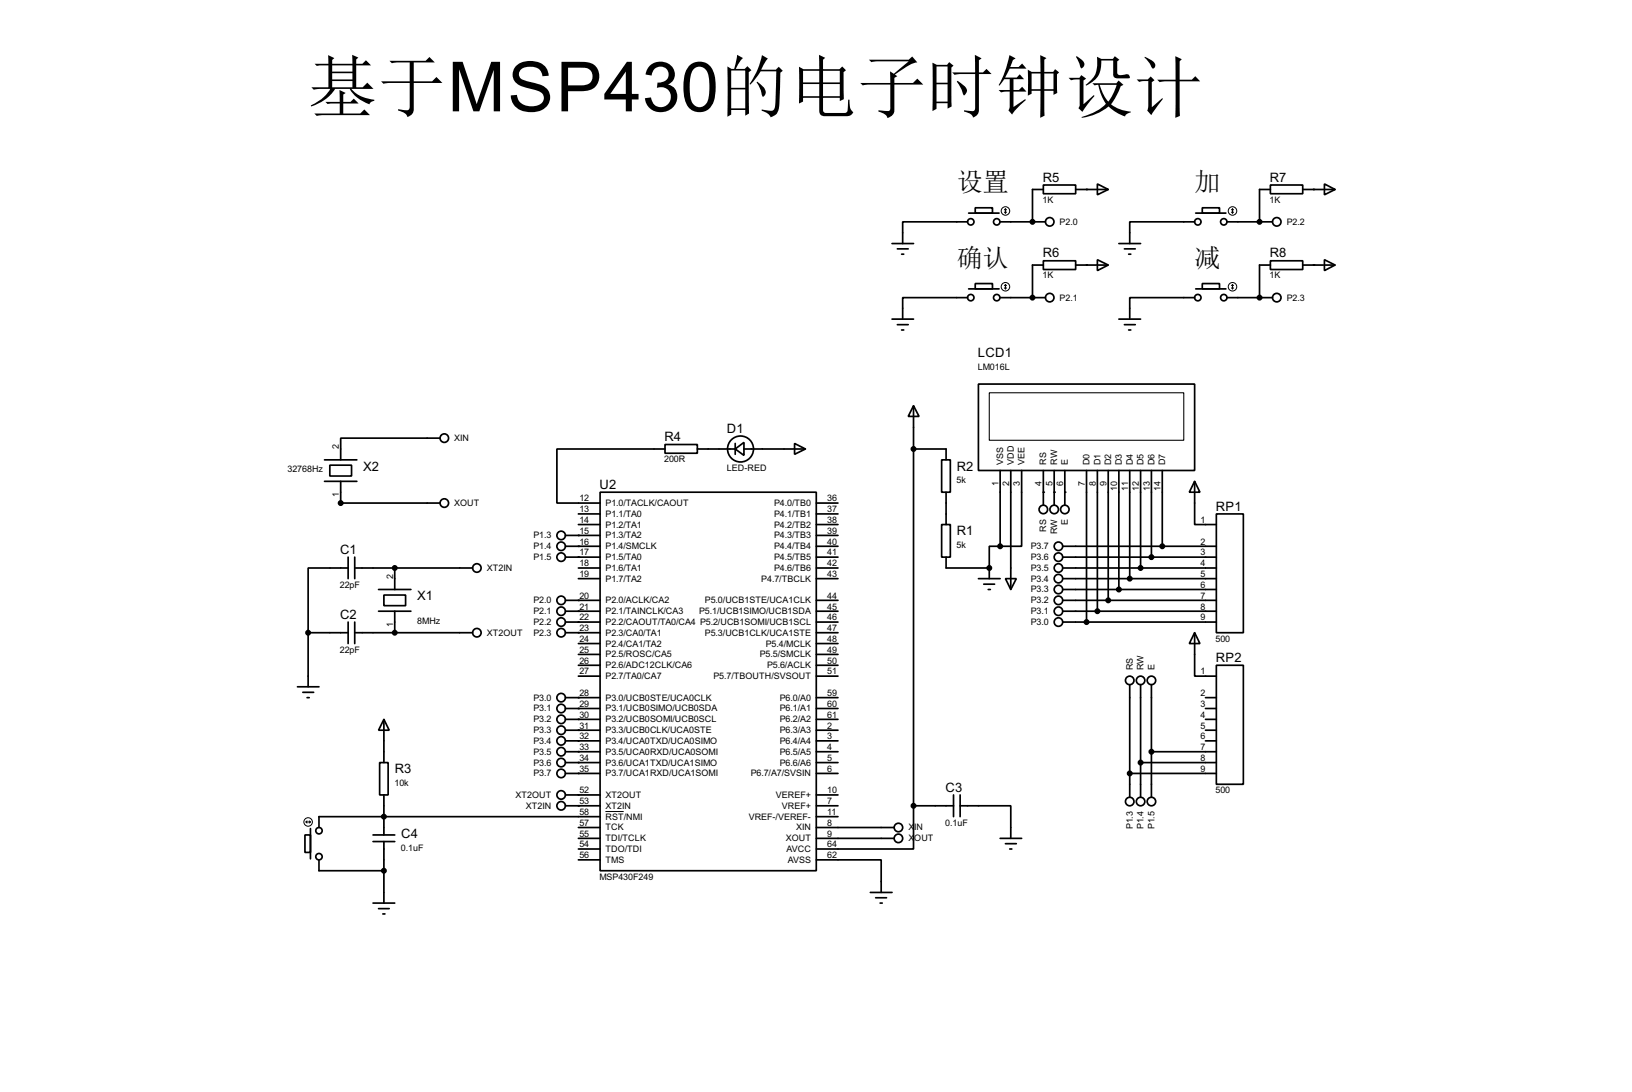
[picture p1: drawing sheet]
<svg xmlns="http://www.w3.org/2000/svg" width="383mm" height="256mm" viewBox="0 0 383 256" stroke-linecap="round" stroke-linejoin="round" font-family="sans-serif">
<g fill="none" stroke="#000" stroke-width=".4">
<path d="M209.6 57.2h5.1M210.9 58.5h2.5M211.9 59.7h.5M227.4 52.1h-15.3v5.1M227.6 50.1h7.2M229.2 48.8h4v1.3h-4zM235 52.1h10.7M245.2 43.5h7.6v2h-7.6zM245.2 44.5h-2.6v7.6M252.8 44.5h7.6M257.9 43.2l2.5 1.3-2.5 1.3zM262.9 57.2h5.1"/>
<path d="M264.2 58.5h2.6M265.2 59.7h.5M280.7 52.1h-15.2v5.1M281 50.1h7.1M282.5 48.8h4.1v1.3h-4.1zM288.3 52.1h10.7M298.5 43.5h7.6v2h-7.6zM298.5 44.5h-2.5v7.6M306.1 44.5h7.6M311.2 43.2l2.5 1.3-2.5 1.3zM209.6 75h5.1M210.9 76.3h2.5"/>
<path d="M211.9 77.5h.5M227.4 69.9h-15.3v5.1M227.6 67.9h7.2M229.2 66.6h4v1.3h-4zM235 69.9h10.7M245.2 61.3h7.6v2h-7.6zM245.2 62.3h-2.6v7.6M252.8 62.3h7.6M257.9 61l2.5 1.3-2.5 1.3zM262.9 75h5.1M264.2 76.3h2.6M265.2 77.5h.5"/>
<path d="M280.7 69.9h-15.2v5.1M281 67.9h7.1M282.5 66.6h4.1v1.3h-4.1zM288.3 69.9h10.7M298.5 61.3h7.6v2h-7.6zM298.5 62.3h-2.5v7.6M306.1 62.3h7.6M311.2 61l2.5 1.3-2.5 1.3zM214.7 95.3l1.3 2.5h-2.6zM214.7 95.3v94M229.9 90.2h50.8v20.3h-50.8zM76.3 113.1h7.6"/>
<path d="M76.3 108h7.6M77.5 109.3h5.1v2.5h-5.1zM80.1 113.1v5.1h23.3M103.4 102.9h-23.3v5.1M141 115.6h50.8v88.9h-50.8zM156.3 104.4h7.6v2.1h-7.6zM156.3 105.5h-25.4v12.7h10.1M163.9 105.5h8.9M172.8 105.5l2-1.6v3.1zM172.8 104.2v2.5M174.8 105.5h14.5M186.7 104.2l2.6 1.3-2.6 1.2z"/>
<path d="M191.8 118.2h5.1M214.7 105.5h7.6v2.5M221.3 108h2v7.6h-2zM222.3 115.6v7.6M235 110.5v17.8M237.5 110.5v28M240.1 110.5v17.8h-5.1M245.2 110.5v8.2M247.7 110.5v8.2M250.2 110.5v8.2M255.3 110.5v35.6M257.9 110.5v33.1"/>
<path d="M260.4 110.5v30.5M262.9 110.5v28M265.5 110.5v25.4M268 110.5v22.9M270.6 110.5v20.4M273.1 110.5v17.8M280.7 113.1l1.3 2.5h-2.5zM280.7 113.1v10.1h5.1M81.8 133.4h-9.4v15.2M81.8 130.9v5M83.4 133.4h27.7M83.4 130.9v5"/>
<path d="M89 138.5h7.6M90.2 139.8h5.1v2.5h-5.1zM92.8 133.4v5.1M132.9 128.3h8.1M132.9 130.9h8.1M132.9 125.8h8.1M135.9 133.4h5.1M135.9 135.9h5.1M135.9 123.2h5.1M135.9 120.7h5.1M191.8 133.4h5.1M191.8 128.3h5.1"/>
<path d="M191.8 130.9h5.1M191.8 135.9h5.1M191.8 123.2h5.1M191.8 125.8h5.1M191.8 120.7h5.1M221.3 123.2h2v7.7h-2zM222.3 130.9v2.5h10.2M229.9 135.9h5.1M231.2 137.2h2.5M232.2 138.5h.5M232.5 133.4v2.5M235 128.3h-2.5v5.1"/>
<path d="M236.3 135.9h2.5l-1.3 2.6zM249.7 133.4h36.1M249.7 128.3h36.1M249.7 130.9h36.1M249.7 135.9h36.1M249.7 138.5h36.1M285.8 120.7h6.4v27.9h-6.4zM72.4 148.6h9.4M72.4 148.6v12.7M81.8 146.1v5.1M83.4 148.6h27.7M83.4 146.1v5.1"/>
<path d="M89 143.6h7.6M92.8 143.6v5M132.9 148.6h8.1M132.9 141h8.1M132.9 143.6h8.1M132.9 146.1h8.1M135.9 158.8h5.1M135.9 153.7h5.1M135.9 151.2h5.1M135.9 156.3h5.1M191.8 148.6h5.1M191.8 141h5.1"/>
<path d="M191.8 143.6h5.1M191.8 146.1h5.1M191.8 158.8h5.1M191.8 153.7h5.1M191.8 151.2h5.1M191.8 156.3h5.1M249.7 141h36.1M249.7 143.6h36.1M249.7 146.1h36.1M280.7 148.6l1.3 2.6h-2.5zM280.7 148.6v10.2h5.1M285.8 156.3h6.4v27.9h-6.4z"/>
<path d="M69.9 161.3h5.1M71.2 162.6h2.5M72.2 163.9h.5M89.2 179.1h2v7.6h-2zM90.2 169l1.3 2.5h-2.5zM90.2 169v10.1M132.9 176.6h8.1M132.9 179.1h8.1M132.9 163.9h8.1M132.9 166.4h8.1M132.9 169h8.1M132.9 171.5h8.1"/>
<path d="M132.9 174h8.1M191.8 176.6h5.1M191.8 179.1h5.1M191.8 163.9h5.1M191.8 166.4h5.1M191.8 169h5.1M191.8 171.5h5.1M191.8 174h5.1M265.5 160.8v26.5M268 160.8v26.5M268 179.1h17.8M270.6 160.8v26.5"/>
<path d="M270.6 176.6h15.2M283.3 163.9h2.5M283.3 166.4h2.5M283.3 169h2.5M283.3 171.5h2.5M283.3 174h2.5M71.7 196.1h1.3v4.1h-1.3zM73 194.6v7.1M87.7 196.1h5.1M87.7 197.7h5.1M90.2 186.7v9.4M90.2 197.7v14.4"/>
<path d="M132.9 181.7h8.1M132.9 189.3h8.1M132.9 186.7h8.1M135.9 194.4h5.1M135.9 196.9h5.1M135.9 199.4h5.1M141 191.8h-66v2.6M191.8 191.8h5.1M191.8 181.7h5.1M191.8 189.3h5.1M191.8 194.4h18.3M191.8 196.9h18.3"/>
<path d="M191.8 186.7h5.1M214.7 189.3v10.1h-22.9M214.7 189.3h9.4M224.1 186.7v5.1M225.6 189.3h11.9v7.6M225.6 186.7v5.1M235 196.9h5.1M236.3 198.2h2.5M237.3 199.4h.5M265.5 181.7h20.3M75 202v2.5h15.2M87.7 212.1h5.1"/>
<path d="M89 213.4h2.5M90 214.7h.5M135.9 202h5.1M191.8 202h15.3v7.6M204.5 209.6h5.1M205.8 210.9h2.5M206.8 212.1h.5"/>
<circle cx="228.1" cy="52.1" r=".75"/>
<circle cx="234.2" cy="52.1" r=".75"/>
<circle cx="246.6" cy="52.1" r="1"/>
<circle cx="281.4" cy="52.1" r=".75"/>
<circle cx="287.5" cy="52.1" r=".75"/>
<circle cx="300" cy="52.1" r="1"/>
<circle cx="228.1" cy="69.9" r=".75"/>
<circle cx="234.2" cy="69.9" r=".75"/>
<circle cx="246.6" cy="69.9" r="1"/>
<circle cx="281.4" cy="69.9" r=".75"/>
<circle cx="287.5" cy="69.9" r=".75"/>
<circle cx="300" cy="69.9" r="1"/>
<circle cx="104.4" cy="102.9" r="1"/>
<circle cx="104.4" cy="118.2" r="1"/>
<circle cx="174" cy="105.5" r="3.1"/>
<circle cx="245.1" cy="119.7" r="1"/>
<circle cx="247.7" cy="119.7" r="1"/>
<circle cx="250.2" cy="119.7" r="1"/>
<circle cx="112" cy="133.4" r="1"/>
<circle cx="131.8" cy="128.3" r="1"/>
<circle cx="131.8" cy="130.9" r="1"/>
<circle cx="131.8" cy="125.8" r="1"/>
<circle cx="248.7" cy="130.9" r="1"/>
<circle cx="248.7" cy="128.3" r="1"/>
<circle cx="248.7" cy="133.4" r="1"/>
<circle cx="248.7" cy="138.5" r="1"/>
<circle cx="248.7" cy="135.9" r="1"/>
<circle cx="112" cy="148.6" r="1"/>
<circle cx="131.8" cy="141" r="1"/>
<circle cx="131.8" cy="143.6" r="1"/>
<circle cx="131.8" cy="146.1" r="1"/>
<circle cx="131.8" cy="148.6" r="1"/>
<circle cx="248.7" cy="143.6" r="1"/>
<circle cx="248.7" cy="141" r="1"/>
<circle cx="248.7" cy="146.1" r="1"/>
<circle cx="265.4" cy="159.8" r="1"/>
<circle cx="268" cy="159.8" r="1"/>
<circle cx="270.5" cy="159.8" r="1"/>
<circle cx="131.8" cy="163.9" r="1"/>
<circle cx="131.8" cy="179.1" r="1"/>
<circle cx="131.8" cy="171.5" r="1"/>
<circle cx="131.8" cy="174" r="1"/>
<circle cx="131.8" cy="166.4" r="1"/>
<circle cx="131.8" cy="169" r="1"/>
<circle cx="131.8" cy="176.6" r="1"/>
<circle cx="74.9" cy="195.1" r=".75"/>
<circle cx="131.8" cy="189.3" r="1"/>
<circle cx="131.8" cy="181.7" r="1"/>
<circle cx="131.8" cy="186.7" r="1"/>
<circle cx="211.1" cy="194.4" r="1"/>
<circle cx="211.1" cy="196.9" r="1"/>
<circle cx="265.4" cy="188.3" r="1"/>
<circle cx="268" cy="188.3" r="1"/>
<circle cx="270.5" cy="188.3" r="1"/>
<circle cx="74.9" cy="201.2" r=".75"/>
</g>
<g fill="#000">
<circle cx="242.6" cy="52.1" r=".2"/>
<circle cx="255.3" cy="44.5" r=".2"/>
<circle cx="296" cy="52.1" r=".2"/>
<circle cx="308.7" cy="44.5" r=".2"/>
<circle cx="242.6" cy="69.9" r=".2"/>
<circle cx="255.3" cy="62.3" r=".2"/>
<circle cx="296" cy="69.9" r=".2"/>
<circle cx="308.7" cy="62.3" r=".2"/>
<circle cx="245.2" cy="115.6" r=".2"/>
<circle cx="247.7" cy="115.6" r=".2"/>
<circle cx="250.2" cy="115.6" r=".2"/>
<circle cx="135.9" cy="130.9" r=".2"/>
<circle cx="135.9" cy="125.8" r=".2"/>
<circle cx="135.9" cy="128.3" r=".2"/>
<circle cx="232.5" cy="133.4" r=".2"/>
<circle cx="135.9" cy="143.6" r=".2"/>
<circle cx="135.9" cy="141" r=".2"/>
<circle cx="135.9" cy="146.1" r=".2"/>
<circle cx="135.9" cy="148.6" r=".2"/>
<circle cx="135.9" cy="171.5" r=".2"/>
<circle cx="135.9" cy="169" r=".2"/>
<circle cx="135.9" cy="176.6" r=".2"/>
<circle cx="135.9" cy="166.4" r=".2"/>
<circle cx="135.9" cy="179.1" r=".2"/>
<circle cx="135.9" cy="174" r=".2"/>
<circle cx="135.9" cy="163.9" r=".2"/>
<circle cx="90.2" cy="191.8" r=".2"/>
<circle cx="135.9" cy="181.7" r=".2"/>
<circle cx="135.9" cy="189.3" r=".2"/>
<circle cx="135.9" cy="186.7" r=".2"/>
</g>
<g fill="#000" stroke="#000" stroke-width=".4">
<circle cx="242.6" cy="52.1" r=".5"/>
<circle cx="295.9" cy="52.1" r=".5"/>
<circle cx="242.6" cy="69.9" r=".5"/>
<circle cx="295.9" cy="69.9" r=".5"/>
<circle cx="80" cy="118.2" r=".5"/>
<circle cx="214.6" cy="105.5" r=".5"/>
<circle cx="92.7" cy="133.4" r=".5"/>
<circle cx="232.4" cy="133.4" r=".5"/>
<circle cx="235" cy="128.3" r=".5"/>
<circle cx="262.9" cy="138.5" r=".5"/>
<circle cx="265.4" cy="135.9" r=".5"/>
<circle cx="268" cy="133.4" r=".5"/>
<circle cx="270.5" cy="130.9" r=".5"/>
<circle cx="273.1" cy="128.3" r=".5"/>
<circle cx="72.4" cy="148.6" r=".5"/>
<circle cx="92.7" cy="148.6" r=".5"/>
<circle cx="255.3" cy="146.1" r=".5"/>
<circle cx="257.8" cy="143.6" r=".5"/>
<circle cx="260.4" cy="141" r=".5"/>
<circle cx="268" cy="179.1" r=".5"/>
<circle cx="270.5" cy="176.6" r=".5"/>
<circle cx="90.2" cy="191.8" r=".5"/>
<circle cx="214.6" cy="189.3" r=".5"/>
<circle cx="265.4" cy="181.7" r=".5"/>
<circle cx="90.2" cy="204.5" r=".5"/>
</g>
<g fill="none" stroke="#000" stroke-width=".23">
<path d="M236 49.8l.3 .3M236.3 49.1v1M236.3 49.1l-.3 .2M236.3 49.1l.2 .2M236.5 49.8l-.2 .3M289.4 49.8l.2 .3M289.6 49.1v1M289.6 49.1l-.2 .2M289.6 49.1l.3 .2M289.9 49.8l-.3 .3M236 67.6l.3 .3M236.3 66.9v1"/>
<path d="M236.3 66.9l-.3 .2M236.3 66.9l.2 .2M236.5 67.6l-.2 .3M289.4 67.6l.2 .3M289.6 66.9v1M289.6 66.9l-.2 .2M289.6 66.9l.3 .2M289.9 67.6l-.3 .3M71.9 193.1h1.1M71.9 193.1l.3 .2M72.2 192.8l-.3 .3M72.7 192.8l.3 .3"/>
<path d="M73 193.1l-.3 .2M142.3 190.6h4.3"/>
<circle cx="236.2" cy="49.6" r="1"/>
<circle cx="289.6" cy="49.6" r="1"/>
<circle cx="236.2" cy="67.4" r="1"/>
<circle cx="289.6" cy="67.4" r="1"/>
<circle cx="72.4" cy="193.1" r="1"/>
</g>
<path d="M232.5 92.3h45.7v11.1h-45.7z" fill="none" stroke="#000" stroke-width=".25"/>
<text font-size="16.3" x="72.4" y="26.1">基于MSP430的电子时钟设计</text>
<g font-size="6.1">
<text x="224.8" y="44.9">设置</text>
<text x="280.7" y="44.9">加</text>
<text x="224.8" y="62.7">确认</text>
<text x="280.7" y="62.7">减</text>
</g>
<g font-size="3.4">
<text x="245" y="42.7">R5</text>
<text x="298.4" y="42.7">R7</text>
<text x="245" y="60.5">R6</text>
<text x="298.4" y="60.5">R8</text>
<text x="229.8" y="83.9">LCD1</text>
<text x="170.8" y="101.6">D1</text>
<text x="156.1" y="103.6">R4</text>
<text x="85.4" y="110.6">X2</text>
<text x="224.8" y="110.6">R2</text>
<text x="140.9" y="114.8">U2</text>
<text x="285.7" y="119.9">RP1</text>
<text x="224.8" y="125.8">R1</text>
<text x="79.9" y="130.1">C1</text>
<text x="98.1" y="141">X1</text>
<text x="79.9" y="145.3">C2</text>
<text x="285.7" y="155.5">RP2</text>
<text x="92.8" y="181.7">R3</text>
<text x="222.2" y="185.9">C3</text>
<text x="94.3" y="196.9">C4</text>
</g>
<g font-size="2.4">
<text x="245" y="47.6">1K</text>
<text x="298.3" y="47.6">1K</text>
<text x="249" y="52.8">P2.0</text>
<text x="302.3" y="52.8">P2.2</text>
<text x="245" y="65.4">1K</text>
<text x="298.3" y="65.4">1K</text>
<text x="249" y="70.6">P2.1</text>
<text x="302.3" y="70.6">P2.3</text>
<text x="229.7" y="86.8">LM016L</text>
<text x="79.6" y="105.5" transform="rotate(-90 79.6 105.5)">2</text>
<text x="106.7" y="103.6">XIN</text>
<text x="67.6" y="111">32768Hz</text>
<text x="156.1" y="108.6">200R</text>
<text x="170.8" y="110.6">LED-RED</text>
<text x="224.8" y="113.5">5k</text>
<text x="235.7" y="109.2" transform="rotate(-90 235.7 109.2)">VSS</text>
<text x="238.2" y="109.2" transform="rotate(-90 238.2 109.2)">VDD</text>
<text x="240.8" y="109.2" transform="rotate(-90 240.8 109.2)">VEE</text>
<text x="245.9" y="109.2" transform="rotate(-90 245.9 109.2)">RS</text>
<text x="248.4" y="109.2" transform="rotate(-90 248.4 109.2)">RW</text>
<text x="250.9" y="109.2" transform="rotate(-90 250.9 109.2)">E</text>
<text x="256" y="109.2" transform="rotate(-90 256 109.2)">D0</text>
<text x="258.6" y="109.2" transform="rotate(-90 258.6 109.2)">D1</text>
<text x="261.1" y="109.2" transform="rotate(-90 261.1 109.2)">D2</text>
<text x="263.6" y="109.2" transform="rotate(-90 263.6 109.2)">D3</text>
<text x="266.2" y="109.2" transform="rotate(-90 266.2 109.2)">D4</text>
<text x="268.7" y="109.2" transform="rotate(-90 268.7 109.2)">D5</text>
<text x="271.3" y="109.2" transform="rotate(-90 271.3 109.2)">D6</text>
<text x="273.8" y="109.2" transform="rotate(-90 273.8 109.2)">D7</text>
<text x="79.6" y="116.8" transform="rotate(-90 79.6 116.8)">1</text>
<text x="106.7" y="118.9">XOUT</text>
<text x="136.2" y="117.8">12</text>
<text x="142.3" y="118.9">P1.0/TACLK/CAOUT</text>
<text x="181.9" y="118.9">P4.0/TB0</text>
<text x="194.4" y="117.8">36</text>
<text x="234.6" y="114.2" transform="rotate(-90 234.6 114.2)">1</text>
<text x="237.1" y="114.2" transform="rotate(-90 237.1 114.2)">2</text>
<text x="239.7" y="114.2" transform="rotate(-90 239.7 114.2)">3</text>
<text x="244.8" y="114.2" transform="rotate(-90 244.8 114.2)">4</text>
<text x="247.3" y="114.2" transform="rotate(-90 247.3 114.2)">5</text>
<text x="249.8" y="114.2" transform="rotate(-90 249.8 114.2)">6</text>
<text x="254.9" y="114.2" transform="rotate(-90 254.9 114.2)">7</text>
<text x="257.5" y="114.2" transform="rotate(-90 257.5 114.2)">8</text>
<text x="260" y="114.2" transform="rotate(-90 260 114.2)">9</text>
<text x="262.5" y="115.4" transform="rotate(-90 262.5 115.4)">10</text>
<text x="265.1" y="115.2" transform="rotate(-90 265.1 115.2)">11</text>
<text x="267.6" y="115.4" transform="rotate(-90 267.6 115.4)">12</text>
<text x="270.2" y="115.4" transform="rotate(-90 270.2 115.4)">13</text>
<text x="272.7" y="115.3" transform="rotate(-90 272.7 115.3)">14</text>
<text x="136.2" y="122.8">14</text>
<text x="136.2" y="120.3">13</text>
<text x="136.2" y="125.4">15</text>
<text x="142.3" y="123.9">P1.2/TA1</text>
<text x="142.3" y="121.4">P1.1/TA0</text>
<text x="181.9" y="123.9">P4.2/TB2</text>
<text x="181.9" y="121.4">P4.1/TB1</text>
<text x="194.4" y="125.4">39</text>
<text x="194.4" y="122.8">38</text>
<text x="194.4" y="120.3">37</text>
<text x="245.9" y="124.9" transform="rotate(-90 245.9 124.9)">RS</text>
<text x="248.4" y="125.5" transform="rotate(-90 248.4 125.5)">RW</text>
<text x="250.9" y="123.3" transform="rotate(-90 250.9 123.3)">E</text>
<text x="282.1" y="122.8">1</text>
<text x="125.3" y="126.5">P1.3</text>
<text x="125.3" y="129">P1.4</text>
<text x="125.3" y="131.6">P1.5</text>
<text x="136.2" y="127.9">16</text>
<text x="136.2" y="130.5">17</text>
<text x="142.3" y="126.5">P1.3/TA2</text>
<text x="142.3" y="129">P1.4/SMCLK</text>
<text x="142.3" y="131.6">P1.5/TA0</text>
<text x="181.9" y="131.6">P4.5/TB5</text>
<text x="181.9" y="129">P4.4/TB4</text>
<text x="181.9" y="126.5">P4.3/TB3</text>
<text x="194.4" y="130.5">41</text>
<text x="194.4" y="127.9">40</text>
<text x="224.8" y="128.8">5k</text>
<text x="242.2" y="131.6">P3.6</text>
<text x="242.2" y="129">P3.7</text>
<text x="282.1" y="127.9">2</text>
<text x="282.1" y="130.5">3</text>
<text x="92.4" y="135.9" transform="rotate(-90 92.4 135.9)">2</text>
<text x="114.4" y="134.1">XT2IN</text>
<text x="136.2" y="135.5">19</text>
<text x="136.2" y="133">18</text>
<text x="142.3" y="136.6">P1.7/TA2</text>
<text x="142.3" y="134.1">P1.6/TA1</text>
<text x="178.9" y="136.6">P4.7/TBCLK</text>
<text x="181.9" y="134.1">P4.6/TB6</text>
<text x="194.4" y="133">42</text>
<text x="194.4" y="135.5">43</text>
<text x="242.2" y="134.1">P3.5</text>
<text x="242.2" y="136.6">P3.4</text>
<text x="282.1" y="133">4</text>
<text x="282.1" y="135.5">5</text>
<text x="79.9" y="138">22pF</text>
<text x="125.3" y="141.7">P2.0</text>
<text x="136.2" y="143.2">21</text>
<text x="136.2" y="140.6">20</text>
<text x="142.3" y="141.7">P2.0/ACLK/CA2</text>
<text x="165.6" y="141.7">P5.0/UCB1STE/UCA1CLK</text>
<text x="194.4" y="140.6">44</text>
<text x="194.4" y="143.2">45</text>
<text x="242.2" y="139.2">P3.3</text>
<text x="242.2" y="141.7">P3.2</text>
<text x="282.1" y="138.1">6</text>
<text x="282.1" y="140.6">7</text>
<text x="282.1" y="143.2">8</text>
<text x="92.4" y="147.3" transform="rotate(-90 92.4 147.3)">1</text>
<text x="98" y="146.5">8MHz</text>
<text x="114.4" y="149.3">XT2OUT</text>
<text x="125.3" y="144.3">P2.1</text>
<text x="125.3" y="146.8">P2.2</text>
<text x="125.3" y="149.3">P2.3</text>
<text x="136.2" y="148.2">23</text>
<text x="136.2" y="145.7">22</text>
<text x="142.3" y="149.3">P2.3/CA0/TA1</text>
<text x="142.3" y="146.8">P2.2/CAOUT/TA0/CA4 P5.2/UCB1SOMI/UCB1SCL</text>
<text x="142.3" y="144.3">P2.1/TAINCLK/CA3</text>
<text x="164.3" y="144.3">P5.1/UCB1SIMO/UCB1SDA</text>
<text x="165.6" y="149.3">P5.3/UCB1CLK/UCA1STE</text>
<text x="194.4" y="145.7">46</text>
<text x="194.4" y="148.2">47</text>
<text x="242.2" y="144.3">P3.1</text>
<text x="242.2" y="146.8">P3.0</text>
<text x="282.1" y="145.7">9</text>
<text x="79.9" y="153.3">22pF</text>
<text x="136.2" y="153.3">25</text>
<text x="136.2" y="150.8">24</text>
<text x="136.2" y="155.9">26</text>
<text x="142.3" y="154.4">P2.5/ROSC/CA5</text>
<text x="142.3" y="151.9">P2.4/CA1/TA2</text>
<text x="178.5" y="154.4">P5.5/SMCLK</text>
<text x="179.9" y="151.9">P5.4/MCLK</text>
<text x="194.4" y="150.8">48</text>
<text x="194.4" y="153.3">49</text>
<text x="194.4" y="155.9">50</text>
<text x="285.6" y="150.7">500</text>
<text x="136.2" y="158.4">27</text>
<text x="142.3" y="157">P2.6/ADC12CLK/CA6</text>
<text x="142.3" y="159.5">P2.7/TA0/CA7</text>
<text x="167.6" y="159.5">P5.7/TBOUTH/SVSOUT</text>
<text x="180.2" y="157">P5.6/ACLK</text>
<text x="194.4" y="158.4">51</text>
<text x="266.2" y="157.5" transform="rotate(-90 266.2 157.5)">RS</text>
<text x="268.7" y="157.5" transform="rotate(-90 268.7 157.5)">RW</text>
<text x="271.3" y="157.5" transform="rotate(-90 271.3 157.5)">E</text>
<text x="282.1" y="158.4">1</text>
<text x="125.3" y="167.1">P3.1</text>
<text x="125.3" y="164.6">P3.0</text>
<text x="136.2" y="163.5">28</text>
<text x="136.2" y="166">29</text>
<text x="142.3" y="164.6">P3.0/UCB0STE/UCA0CLK</text>
<text x="142.3" y="167.1">P3.1/UCB0SIMO/UCB0SDA</text>
<text x="183.2" y="164.6">P6.0/A0</text>
<text x="183.2" y="167.1">P6.1/A1</text>
<text x="194.4" y="163.5">59</text>
<text x="194.4" y="166">60</text>
<text x="282.1" y="163.5">2</text>
<text x="282.1" y="166">3</text>
<text x="125.3" y="172.2">P3.3</text>
<text x="125.3" y="169.7">P3.2</text>
<text x="136.2" y="168.6">30</text>
<text x="136.2" y="171.1">31</text>
<text x="136.2" y="173.6">32</text>
<text x="142.3" y="169.7">P3.2/UCB0SOMI/UCB0SCL</text>
<text x="142.3" y="172.2">P3.3/UCB0CLK/UCA0STE</text>
<text x="183.2" y="169.7">P6.2/A2</text>
<text x="183.2" y="172.2">P6.3/A3</text>
<text x="194.4" y="168.6">61</text>
<text x="194.4" y="171.1">2</text>
<text x="194.4" y="173.6">3</text>
<text x="282.1" y="168.6">4</text>
<text x="282.1" y="171.1">5</text>
<text x="282.1" y="173.6">6</text>
<text x="125.3" y="177.3">P3.5</text>
<text x="125.3" y="174.7">P3.4</text>
<text x="125.3" y="179.8">P3.6</text>
<text x="136.2" y="176.2">33</text>
<text x="136.2" y="178.7">34</text>
<text x="142.3" y="174.7">P3.4/UCA0TXD/UCA0SIMO</text>
<text x="142.3" y="177.3">P3.5/UCA0RXD/UCA0SOMI</text>
<text x="142.3" y="179.8">P3.6/UCA1TXD/UCA1SIMO</text>
<text x="183.2" y="174.7">P6.4/A4</text>
<text x="183.2" y="177.3">P6.5/A5</text>
<text x="183.2" y="179.8">P6.6/A6</text>
<text x="194.4" y="176.2">4</text>
<text x="194.4" y="178.7">5</text>
<text x="282.1" y="176.2">7</text>
<text x="282.1" y="178.7">8</text>
<text x="92.7" y="184.6">10k</text>
<text x="125.3" y="182.4">P3.7</text>
<text x="136.2" y="181.3">35</text>
<text x="142.3" y="182.4">P3.7/UCA1RXD/UCA1SOMI</text>
<text x="176.4" y="182.4">P6.7/A7/SVSIN</text>
<text x="194.4" y="181.3">6</text>
<text x="282.1" y="181.3">9</text>
<text x="121.1" y="187.4">XT2OUT</text>
<text x="123.6" y="190">XT2IN</text>
<text x="136.2" y="186.3">52</text>
<text x="136.2" y="188.9">53</text>
<text x="136.2" y="191.4">58</text>
<text x="142.3" y="187.4">XT2OUT</text>
<text x="142.3" y="190">XT2IN</text>
<text x="182.3" y="187.4">VEREF+</text>
<text x="183.7" y="190">VREF+</text>
<text x="194.4" y="186.3">10</text>
<text x="194.4" y="188.9">7</text>
<text x="194.4" y="191.4">11</text>
<text x="285.6" y="186.3">500</text>
<text x="136.2" y="194">57</text>
<text x="136.2" y="196.5">55</text>
<text x="142.3" y="192.5">RST/NMI</text>
<text x="142.3" y="195.1">TCK</text>
<text x="142.3" y="197.6">TDI/TCLK</text>
<text x="175.9" y="192.5">VREF-/VEREF-</text>
<text x="184.6" y="197.6">XOUT</text>
<text x="187.1" y="195.1">XIN</text>
<text x="194.4" y="194">8</text>
<text x="194.4" y="196.5">9</text>
<text x="213.4" y="195.1">X</text>
<text x="213.4" y="197.6">X</text>
<text x="214.8" y="195.1">IN</text>
<text x="214.8" y="197.6">OUT</text>
<text x="222.1" y="193.9">0.1uF</text>
<text x="266.2" y="194.8" transform="rotate(-90 266.2 194.8)">P1.3</text>
<text x="268.7" y="194.8" transform="rotate(-90 268.7 194.8)">P1.4</text>
<text x="271.3" y="194.8" transform="rotate(-90 271.3 194.8)">P1.5</text>
<text x="94.2" y="199.9">0.1uF</text>
<text x="136.2" y="201.6">56</text>
<text x="136.2" y="199">54</text>
<text x="142.3" y="202.7">TMS</text>
<text x="142.3" y="200.1">TDO/TDI</text>
<text x="184.8" y="200.1">AVCC</text>
<text x="185.1" y="202.7">AVSS</text>
<text x="194.4" y="199">64</text>
<text x="194.4" y="201.6">62</text>
<text x="140.8" y="206.6">MSP430F249</text>
</g>
</svg>
